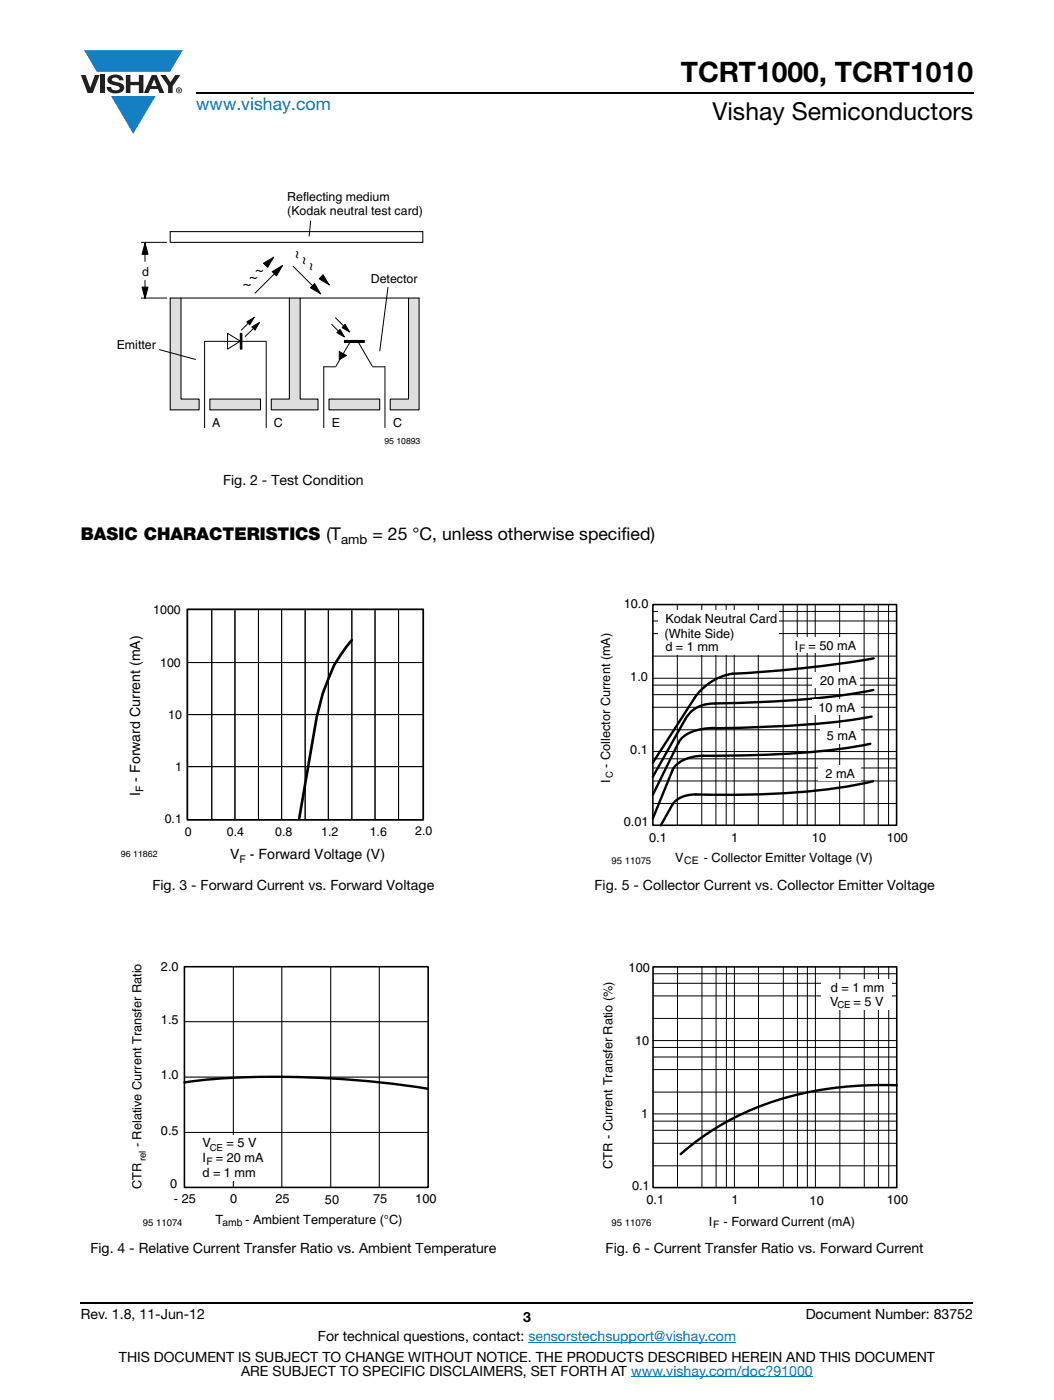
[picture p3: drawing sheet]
<svg xmlns="http://www.w3.org/2000/svg" width="210mm" height="279mm" viewBox="0 0 210 279" stroke-linecap="round" stroke-linejoin="round" font-family="sans-serif">
<g fill="#147fc3">
<path d="M16.8 10h19.7l-2.6 4.3h-1.1h-13.5z"/>
<path d="M22.2 19.2h8.9l-4.5 7.5z"/>
</g>
<g fill="#231f20">
<path d="M16.1 15h1l.9 2.5 .9-2.5h1l-1.4 3.6h-1z"/>
<path d="M20 15h.9v3.6h-.9z"/>
<path d="M21.8 15.3a2.1 2.1 0 0 1 2.7 .3l.1 .4h-.8a.79 .79 0 0 0-.7-.5 .79 .79 0 0 0-.8 .4l.2 .3 1 .2a1.08 1.08 0 0 1 1.3 1 1.08 1.08 0 0 1-1.1 1.2 1.73 1.73 0 0 1-2.4-1.2h.9a.96 .96 0 0 0 .8 .6 .96 .96 0 0 0 .9-.4 1.31 1.31 0 0 0-1.2-.6 1.03 1.03 0 0 1-1.1-.6 1.03 1.03 0 0 1 .2-1.1z"/>
<path d="M25.1 15h.9v1.3h1.7v-1.3h.9v3.6h-.9v-1.6h-1.7v1.6h-.9z"/>
<path d="M32 15h1l1 1.4 1-1.4h1l-1.6 2.2v1.4h-.9v-1.4z"/>
<path d="M30.7 15.9l.6 1.3h-1.1zM30.3 15l-1.6 3.6h.9l.4-.8h1.5l.3 .8h1l-1.6-3.6z"/>
<path d="M35.3 18a.46 .46 0 0 1 .9 0 .46 .46 0 0 1-.9 0zM35.1 18a.6 .6 0 0 0 1.2 0 .6 .6 0 0 0-1.2 0z"/>
<path d="M35.6 17.8h.2v.2h-.2zM35.5 17.7v.7h.1v-.3l.4 .3-.2-.3 .2-.2-.1-.2z"/>
</g>
<path d="M39.1 18.6h155M16.1 260h178" fill="none" stroke="#000" stroke-width=".36"/>
<path d="M105.4 267.9h41.4M125.9 274.8h36.3" fill="none" stroke="#007ec4" stroke-width=".2"/>
<path d="M23.3 37.9h67.6v51.1h-67.6z" fill="#fff"/>
<path d="M52.6 52.5l2-1.2-1.2 2zM54.3 54.2l2.1-1.2-1.2 2zM55.4 54l-4.5 4.5" fill="none" stroke="#000" stroke-width=".2"/>
<g fill="#000">
<path d="M54.3 54.2l2.1-1.2-1.2 2z"/>
<path d="M52.6 52.5l2-1.2-1.2 2z" fill-rule="evenodd"/>
</g>
<path d="M34 46.2h50.3v2.2h-50.3z" fill="none" stroke="#000" stroke-width=".21"/>
<path d="M34 59.5h2.1v20.1h3.6v2.2h-5.7z" fill-rule="evenodd" fill="#dedede"/>
<path d="M34 59.5v22.3h5.7v-2.2h-3.6v-20.1" fill="none" stroke="#000" stroke-width=".21"/>
<path d="M41.9 79.6h10.1v2.2h-10.1z" fill="#dedede"/>
<path d="M34 59.5h23.7M41.9 79.6h10.1v2.2h-10.1z" fill="none" stroke="#000" stroke-width=".21"/>
<path d="M57.7 59.5h2.2v20.1h3.5v2.2h-9.3v-2.2h3.6z" fill-rule="evenodd" fill="#dedede"/>
<path d="M57.7 59.5h2.2v20.1h3.5v2.2h-9.3v-2.2h3.6z" fill="none" stroke="#000" stroke-width=".21"/>
<path d="M65.6 79.6h10.1v2.2h-10.1z" fill="#dedede"/>
<path d="M65.6 79.6h10.1v2.2h-10.1z" fill="none" stroke="#000" stroke-width=".21"/>
<path d="M81.5 59.5h2.1v22.3h-5.8v-2.2h3.7z" fill-rule="evenodd" fill="#dedede"/>
<path d="M59.9 59.5h23.7v22.3h-5.8v-2.2h3.7v-20.1" fill="none" stroke="#000" stroke-width=".21"/>
<path d="M40.8 68.1v17.3M48 66.5h.3v3.2h-.3zM49.2 64.2l1.5-.9-.9 1.5zM53.1 68.1v17.3M64.6 73.2v12.2M67.7 70.2l1.4 .7-1.4 .9zM68.7 67.9h4v.5h-4zM69.9 68.1l-2.9 5M71.3 68.1l3 5M76.8 73.2v12.2" fill="none" stroke="#000" stroke-width=".2"/>
<g fill="#000">
<path d="M67.7 70.2l1.4 .7-1.4 .9z"/>
<path d="M49.2 64.2l1.5-.9-.9 1.5z" fill-rule="evenodd"/>
</g>
<path d="M68.7 68.1h4" fill="none" stroke="#000" stroke-width=".42"/>
<path d="M48.1 66.5v3.2" fill="none" stroke="#000" stroke-width=".31"/>
<path d="M45.4 66.5l2.6 1.6-2.6 1.6z" fill="#fff"/>
<g fill="none" stroke="#000" stroke-width=".2">
<path d="M28.2 59.5h5.1M28.2 48.4h5.1M28.3 57.3h1.2l-.6 2.3zM28.9 48.5l.6 2.3h-1.2zM28.9 49.1v3.1M28.9 55.9v3.1M58.5 53.1l4.5 4.6M62 44.1l-.3 3M62.8 56.6l1.2 2.1-2.1-1.3zM64.4 54.8l1.3 2.1-2-1.3zM77.4 57.3l-1.6 12.7M31.8 69.8l7.2 1.9"/>
<path d="M40.9 68.1h12.1M45.4 66.5l2.6 1.6-2.6 1.6zM48 66.5v3.2M48.1 68.2h.2M50.1 63.9l-2 2M50.2 65.3l1.6-1-.9 1.6zM51.1 65l-2.2 2.2M64.6 73.2h2.3M66.2 64.7l1.9 2M66.9 63.4l2.3 2.3M67.2 66.4l.6-.6 .9 1.5zM68.8 64.7l1 1.6-1.6-.9z"/>
<path d="M74.3 73.2h2.5"/>
</g>
<g fill="#000">
<path d="M67.2 66.4l.6-.6 .9 1.5zM68.8 64.7l1 1.6-1.6-.9z"/>
<path d="M28.3 57.3h1.2l-.6 2.3z" fill-rule="evenodd"/>
<path d="M28.9 48.5l.6 2.3h-1.2z" fill-rule="evenodd"/>
<path d="M62.8 56.6l1.2 2.1-2.1-1.3z" fill-rule="evenodd"/>
<path d="M64.4 54.8l1.3 2.1-2-1.3z" fill-rule="evenodd"/>
<path d="M50.2 65.3l1.6-1-.9 1.6z" fill-rule="evenodd"/>
</g>
<path d="M24.1 120.4h62.2v52.4h-62.2z" fill="#fff"/>
<path d="M37.6 132.2h46.7M42.2 121.8v41.7M46.9 121.8v41.7M51.6 121.8v41.7M56.2 121.8v41.7M60.9 121.8v41.7M65.5 121.8v41.7M70.2 121.8v41.7M74.8 121.8v41.7M79.5 121.8v41.7M37.6 153h46.7M37.6 142.6h46.7" fill="none" stroke="#000" stroke-width=".2"/>
<path d="M70.2 127.7l-1.2 1.5-2.3 3.5-2.3 5.7-1.2 4.7-3.5 20.3" fill="none" stroke="#000" stroke-width=".53"/>
<path d="M37.4 121.6h47v42h-47z" fill="none" stroke="#000" stroke-width=".35"/>
<path d="M26.4 191.5h60.7v53.3h-60.7z" fill="#fff"/>
<path d="M36.8 192.9h48.6v44.1h-48.6z" fill="none" stroke="#000" stroke-width=".32"/>
<path d="M46.5 192.9v44.1zM56.2 192.9v44.1zM66 192.9v44.1zM75.7 192.9v44.1zM36.8 226h48.6zM36.8 215h48.6zM36.8 203.9h48.6z" fill="#000"/>
<path d="M46.5 192.9v44.1M56.2 192.9v44.1M66 192.9v44.1M75.7 192.9v44.1M36.8 215h48.6M36.8 203.9h48.6M36.8 226h48.6" fill="none" stroke="#000" stroke-width=".2"/>
<path d="M36.8 216a167.8 167.8 0 0 1 37.8-.1l10.7 1.4" fill="none" stroke="#000" stroke-width=".48"/>
<g fill="#fff">
<path d="M38.9 226.5h13.2v9.1h-13.2z"/>
<path d="M119.5 119.2h61.6v53.7h-61.6z"/>
</g>
<path d="M130.2 120.7h48.7v44h-48.7z" fill="none" stroke="#000" stroke-width=".32"/>
<g fill="none" stroke="#000" stroke-width=".2">
<path d="M130.2 136.7h48.7M130.2 138.6h48.7M130.2 122h48.7M130.2 123.9h48.7M130.2 126.4h48.7M130.2 130.9h48.7M130.2 135.4h48.7M135.1 120.7v44M140 120.7v44M142.8 120.7v44M144.9 120.7v44M146.5 120.7v44"/>
<path d="M151.3 120.7v44M156.2 120.7v44M159 120.7v44M161 120.7v44M162.6 120.7v44M167.5 120.7v44M172.4 120.7v44M175.2 120.7v44M177.3 120.7v44M130.2 151.4h48.7M130.2 153.3h48.7M130.2 155.9h48.7"/>
<path d="M130.2 141.2h48.7M130.2 145.6h48.7M130.2 150h48.7M130.2 160.4h48.7"/>
</g>
<path d="M131.4 121.8h24.1v8.8h-24.1z" fill="#fff"/>
<path d="M146.2 134.5a11.3 11.3 0 0 0-7.7 4.8l-8.3 12.9M174.2 137.7a184.1 184.1 0 0 1-32.3 2.7 6 6 0 0 0-5.2 3.1l-6.5 11.5M174.3 131.4a243.2 243.2 0 0 1-28.2 3.1M138.9 158.5a5.3 5.3 0 0 0-4.9 2.2l-2.2 4M142.7 145.3a10.3 10.3 0 0 0-6.5 1.8l-.9 1.1-5.1 10.4M173.6 148.4a152.3 152.3 0 0 1-28.6 2.4 32.6 32.6 0 0 0-6.6 .2 5.8 5.8 0 0 0-4.3 2.8l-3.9 9.5M173.9 143a174.9 174.9 0 0 1-28.7 2.3h-2.5M174.1 155.9a133.4 133.4 0 0 1-30.5 2.7l-4.8-.1" fill="none" stroke="#000" stroke-width=".48"/>
<g fill="#fff">
<path d="M157.1 127.1h14.5v3.1h-14.5z"/>
<path d="M162.1 134.2h9.5v3.1h-9.5z"/>
<path d="M161.9 139.6h9.7v3.1h-9.7z"/>
<path d="M163.6 145.3h8.2v3h-8.2z"/>
<path d="M163.3 152.7h8.5v3h-8.5z"/>
<path d="M120 191.9h61.2v53.7h-61.2z"/>
</g>
<path d="M130.3 193h48.6v44h-48.6z" fill="none" stroke="#000" stroke-width=".32"/>
<g fill="none" stroke="#000" stroke-width=".2">
<path d="M130.3 194.3h48.6M130.3 196.2h48.6M130.3 198.8h48.6M135.1 193v44M140 193v44M142.8 193v44M144.9 193v44M146.5 193v44M151.3 193v44M156.3 193v44M159.1 193v44M161.1 193v44"/>
<path d="M162.7 193v44M167.5 193v44M172.4 193v44M175.2 193v44M177.3 193v44M130.3 209h48.6M130.3 210.9h48.6M130.3 213.5h48.6M130.3 218h48.6M130.3 203.2h48.6M130.3 207.7h48.6M130.3 223.7h48.6"/>
<path d="M130.3 225.6h48.6M130.3 228.2h48.6M130.3 232.7h48.6M130.3 222.3h48.6"/>
</g>
<path d="M178.9 216.6a65.2 65.2 0 0 0-34.2 7.4 51.8 51.8 0 0 0-8.9 6.3" fill="none" stroke="#000" stroke-width=".48"/>
<path d="M163.9 195.5h14.1v6.1h-14.1z" fill="#fff"/>
<text font-size="5.6" x="135.8" y="16.4">TCRT1000, TCRT1010</text>
<text font-size="4.9" x="142.1" y="24">Vishay Semiconductors</text>
<text font-size="3.5" fill="#007ec4" x="39.1" y="21.9">www.vishay.com</text>
<g font-size="3.5">
<text x="16.1" y="107.9">BASIC CHARACTERISTICS (T</text>
<text x="74.3" y="107.9">= 25 °C, unless otherwise specified)</text>
</g>
<g font-size="3.2">
<text x="58.5" y="50" transform="rotate(90 58.5 50)">~</text>
<text x="59.9" y="51.2" transform="rotate(90 59.9 51.2)">~</text>
<text x="61.3" y="52.4" transform="rotate(90 61.3 52.4)">~</text>
<text x="48.4" y="57.6">~</text>
<text x="49.6" y="56.2">~</text>
<text x="50.8" y="54.8">~</text>
</g>
<g font-size="2.8">
<text x="44.5" y="96.8">Fig. 2 - Test Condition</text>
<text x="27.9" y="156" transform="rotate(-90 27.9 156)">- Forward Current (mA)</text>
<text x="27.9" y="158.8" transform="rotate(-90 27.9 158.8)">I</text>
<text x="45.9" y="171.5">V</text>
<text x="49.8" y="171.5">- Forward Voltage (V)</text>
<text x="30.4" y="177.6">Fig. 3 - Forward Current vs. Forward Voltage</text>
<text x="118.6" y="177.6">Fig. 5 - Collector Current vs. Collector Emitter Voltage</text>
<text x="18" y="250">Fig. 4 - Relative Current Transfer Ratio vs. Ambient Temperature</text>
<text x="120.8" y="250">Fig. 6 - Current Transfer Ratio vs. Forward Current</text>
<text x="16.1" y="263.3">Rev. 1.8, 11-Jun-12</text>
<text x="104.3" y="263.8">3</text>
<text x="160.7" y="263.3">Document Number: 83752</text>
<text x="63.4" y="267.7">For technical questions, contact: sensorstechsupport@vishay.com</text>
<text x="23.7" y="271.7">THIS DOCUMENT IS SUBJECT TO CHANGE WITHOUT NOTICE. THE PRODUCTS DESCRIBED HEREIN AND THIS DOCUMENT</text>
<text x="48.1" y="274.6">ARE SUBJECT TO SPECIFIC DISCLAIMERS, SET FORTH AT www.vishay.com/doc?91000</text>
</g>
<text font-size="2.6" x="68" y="108.5">amb</text>
<g font-size="2.5">
<text x="57.3" y="40">Reflecting medium</text>
<text x="57.3" y="43">(Kodak neutral test card)</text>
<text x="28.3" y="55.2">d</text>
<text x="74" y="56.5">Detector</text>
<text x="23.3" y="69.6">Emitter</text>
<text x="42.3" y="85.2">A</text>
<text x="54.6" y="85.2">C</text>
<text x="66.2" y="85.2">E</text>
<text x="78.5" y="85.2">C</text>
<text x="30.6" y="122.5">1000</text>
<text x="124.4" y="121.4">10.0</text>
<text x="132.7" y="124.3">Kodak Neutral Card</text>
<text x="132.5" y="127.3">(White Side)</text>
<text x="132.7" y="130">d = 1 mm</text>
<text x="158.6" y="129.6">I</text>
<text x="161.3" y="129.6">= 50 mA</text>
<text x="32" y="133.1">100</text>
<text x="125.7" y="135.8">1.0</text>
<text x="163.6" y="136.7">20 mA</text>
<text x="33.5" y="143.5">10</text>
<text x="163.3" y="142.1">10 mA</text>
<text x="165" y="147.8">5 mA</text>
<text x="34.9" y="153.9">1</text>
<text x="121.7" y="153.2" transform="rotate(-90 121.7 153.2)">- Collector Current (mA)</text>
<text x="125.7" y="150.4">0.1</text>
<text x="164.7" y="155.2">2 mA</text>
<text x="121.7" y="156.3" transform="rotate(-90 121.7 156.3)">I</text>
<text x="32.9" y="164.2">0.1</text>
<text x="36.9" y="166.8">0</text>
<text x="45.3" y="166.8">0.4</text>
<text x="54.9" y="166.8">0.8</text>
<text x="64.1" y="166.8">1.2</text>
<text x="73.8" y="166.8">1.6</text>
<text x="82.8" y="166.7">2.0</text>
<text x="124.4" y="164.8">0.01</text>
<text x="129.5" y="168">0.1</text>
<text x="134.7" y="172">V</text>
<text x="140.4" y="172">- Collector Emitter Voltage (V)</text>
<text x="145.9" y="168.1">1</text>
<text x="162" y="168.1">10</text>
<text x="176.9" y="168.1">100</text>
<text x="32.1" y="193.7">2.0</text>
<text x="125.4" y="194.1">100</text>
<text x="165.8" y="198">d = 1 mm</text>
<text x="165.6" y="200.8">V</text>
<text x="170.3" y="200.8">= 5 V</text>
<text x="32.1" y="204.4">1.5</text>
<text x="126.7" y="208.5">10</text>
<text x="32.1" y="215.4">1.0</text>
<text x="32.1" y="226.5">0.5</text>
<text x="127.9" y="223.1">1</text>
<text x="28.3" y="229" transform="rotate(-90 28.3 229)">- Relative Current Transfer Ratio</text>
<text x="40.4" y="231.9">I</text>
<text x="40.4" y="229">V</text>
<text x="43.1" y="231.9">= 20 mA</text>
<text x="45.2" y="229">= 5 V</text>
<text x="122.2" y="233.3" transform="rotate(-90 122.2 233.3)">CTR - Current Transfer Ratio (%)</text>
<text x="28.3" y="237.3" transform="rotate(-90 28.3 237.3)">CTR</text>
<text x="33.9" y="237">0</text>
<text x="40.4" y="234.8">d = 1 mm</text>
<text x="126.1" y="237.4">0.1</text>
<text x="34.7" y="240.1">- 25</text>
<text x="43" y="244.3">T</text>
<text x="45.9" y="240.1">0</text>
<text x="48.9" y="244.3">- Ambient Temperature (°C)</text>
<text x="55" y="240.1">25</text>
<text x="64.8" y="240.3">50</text>
<text x="74.4" y="240.1">75</text>
<text x="82.9" y="240.1">100</text>
<text x="129" y="240.4">0.1</text>
<text x="141.4" y="244.6">I</text>
<text x="144.3" y="244.6">- Forward Current (mA)</text>
<text x="145.9" y="240.3">1</text>
<text x="161.5" y="240.4">10</text>
<text x="176.9" y="240.4">100</text>
</g>
<g font-size="2.1">
<text x="159.4" y="130.1">F</text>
<text x="28.6" y="158.1" transform="rotate(-90 28.6 158.1)">F</text>
<text x="47.8" y="172.2">F</text>
<text x="136.5" y="172.5">CE</text>
<text x="41.2" y="232.4">F</text>
<text x="44.4" y="244.7">amb</text>
<text x="142.2" y="245.1">F</text>
</g>
<g font-size="1.9">
<text x="122.2" y="155.3" transform="rotate(-90 122.2 155.3)">C</text>
<text x="122" y="172.4">95 11075</text>
<text x="167" y="201.2">CE</text>
<text x="29.1" y="231.8" transform="rotate(-90 29.1 231.8)">rel</text>
<text x="41.8" y="229.6">CE</text>
<text x="28.5" y="244.7">95 11074</text>
<text x="122" y="244.7">95 11076</text>
</g>
<text font-size="1.8" x="24.1" y="171.1">96 11862</text>
<text font-size="1.7" x="76.7" y="88.6">95 10893</text>
</svg>
